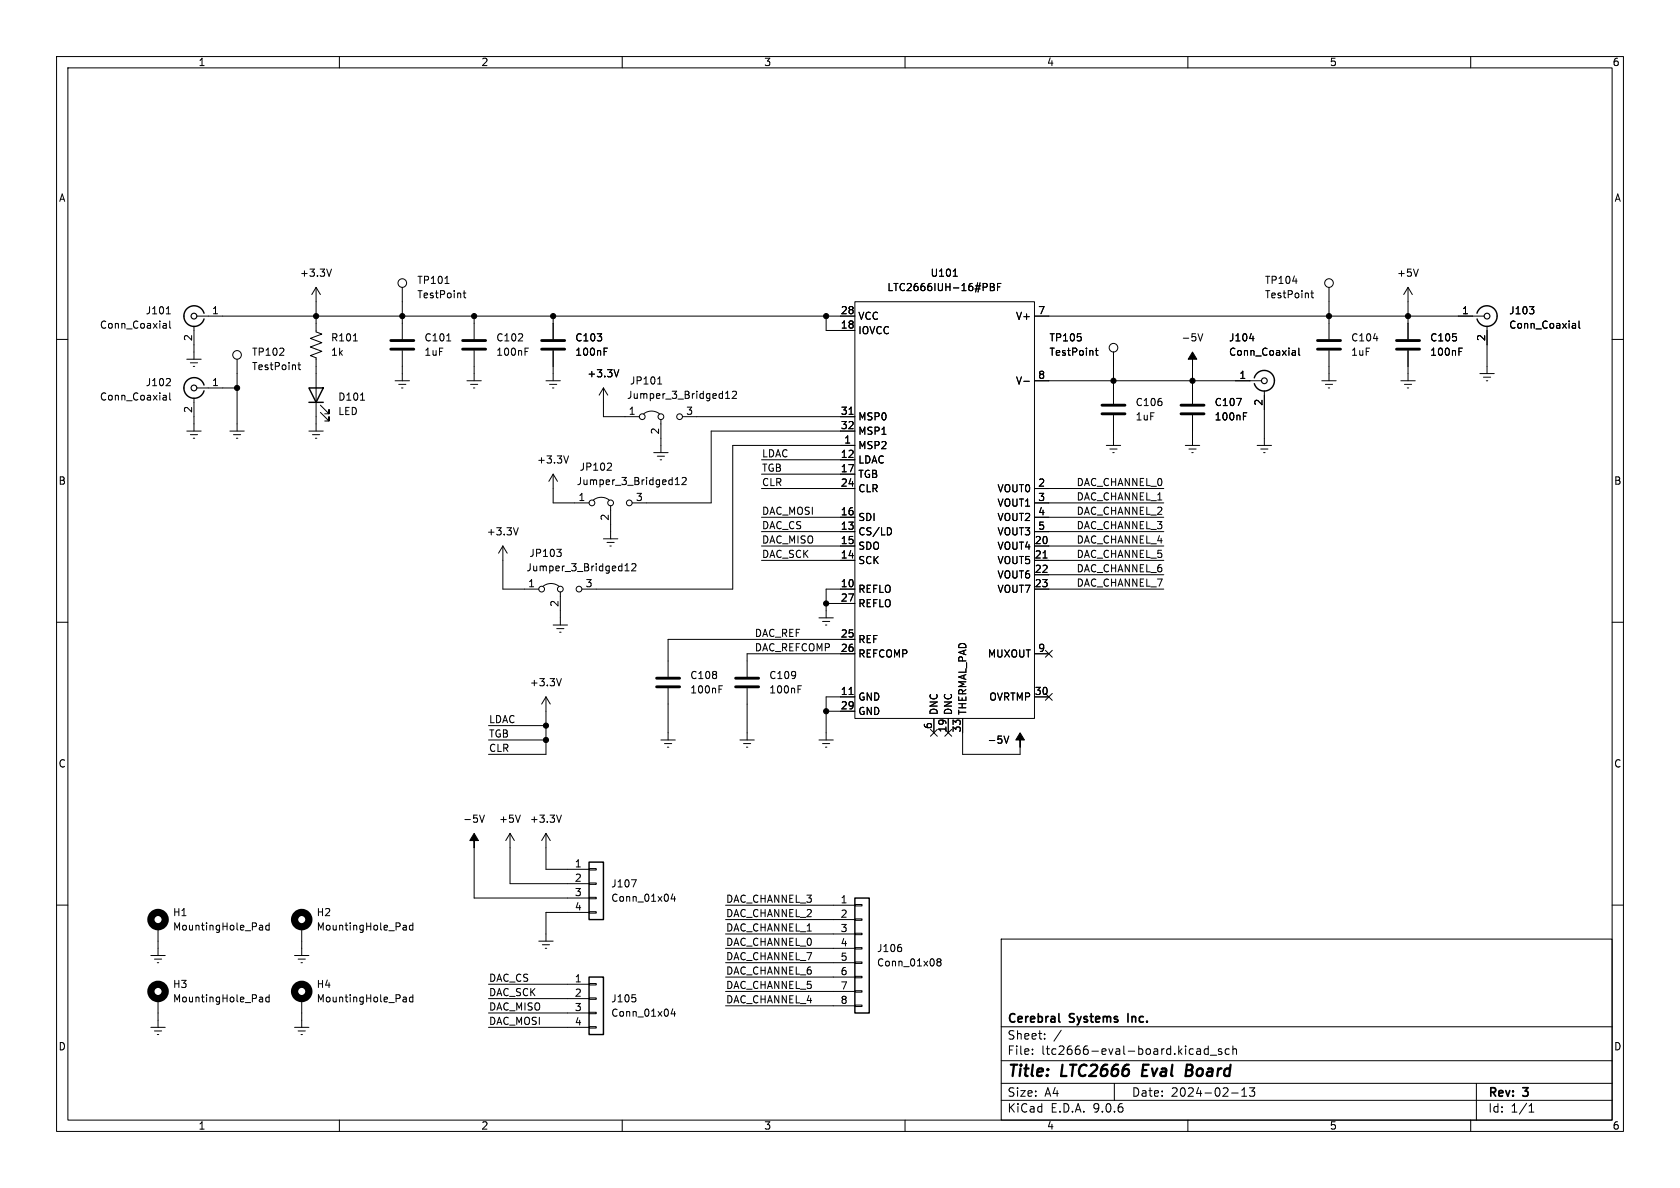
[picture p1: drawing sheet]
<svg xmlns="http://www.w3.org/2000/svg" width="297mm" height="210mm" viewBox="0 0 297 210" stroke-linecap="round" stroke-linejoin="round" font-family="sans-serif">
<g fill="none" stroke="#000" stroke-width=".18">
<path d="M10 10h277v190h-277zM12 12h273v186h-273zM60 10v2M110 10v2M160 10v2M210 10v2M260 10v2M29 57.2h.3l.1 .8M29.4 55.5h.7M29.4 58h-.4M29.4 57.5h-.4M30 56.8v1l.2 .2"/>
<path d="M34.3 57.7v5.8M34.8 55.9h116.3M55.9 50.8v7.9l1 .4-2 .7 2 .8-2 .7 2 .8-2 .8 1 .3v13M55.9 50.8l-.8 1.3M55.9 50.8l.7 1.3M58.6 47.6l-.4 1.2M71.1 50.8v9.1M78.7 50.1h.7M81.9 51.8h.5M82.1 51.4v1.1l.3 .1M83.8 55.9v4M97.8 55.9v4"/>
<path d="M146 55.9v2.5h5.1M151.1 53.3h31.8v73.7h-31.8zM168.5 48.8h.7M175.1 50.1h.4l.2 .3-.2 .3 .2 .1 .1 .3-.2 .3h-.5zM175.1 50.7h.4M176.3 50.7h.5M177 50.1h-.7v1.3M182.9 55.9h79.5M211.8 59l.4 1.3 .4-1.3M220.9 59.8h.8M228.5 49.7h.8M231.7 51.8h.5"/>
<path d="M231.9 51.4v1.1l.3 .1M234.9 50.8v9.1M242.8 59.8h.8M248.9 50.8l-.7 1.3M248.9 50.8l.8 1.3M248.9 50.8v9.1M250.7 47.6l-.4 1.2M262.9 57.7v8.3M270.4 54.2h.8l-.5 .5M271 54.8l.2 .1-.2 .5M278.1 57.2h.3l.1 .2v.6M278.5 58h-.4"/>
<path d="M278.5 57.5h-.4M279.1 56.8v1l.2 .2M10 60h2M29 69.9h.3l.1 .8M29.4 70.7h-.4M29.4 70.2h-.4M30 69.5v1l.2 .2M30 67l.1 .2v.3l-.8 .7h.8M33 76.2h2.6M33 63.5h2.6M33.7 76.8h1.2M33.7 64.1h1.2"/>
<path d="M34.2 77.5h.2M34.2 64.8h.2M34.3 70.4v5.8M34.8 68.6h7.1M40.6 76.2h2.6M41.3 76.8h1.2M41.8 77.5h.2M41.9 63.5v12.7M52.7 64.5h.4M52.8 64.1v1.1l.3 .1M54.6 76.2h2.5M55.2 76.8h1.3"/>
<path d="M55.8 77.5h.2M56.6 72.9l1.6 1.5v-.7v.7h-.8M56.6 71.6l1.6 1.6v-.8v.8h-.8M62.5 60.3h.7M63.7 70.7h.8M69.8 67.3h2.6M70.5 67.9h1.3M71 68.6h.2M71.1 62v5.3M79 60.3h.7M82.5 67.3h2.6M83.2 67.9h1.3"/>
<path d="M83.7 68.6h.2M83.8 62v5.3M92.8 62.1h.4M92.8 61.5h.6M96.5 67.3h2.6M97.2 67.9h1.2M97.7 68.6h.2M97.8 62v5.3M106.7 68.6v5.1h6.3M106.7 68.6l-.8 1.3M106.7 68.6l.7 1.3M106.8 62.1h.4"/>
<path d="M106.8 61.5h.6M109.4 65.3l-.4 1.3M113.8 73.2a2.26 2.26 0 0 1 2.8 0M116.3 67.9h.7M116.5 66.8l.1-.2v1.3M116.8 74.2v5.8M120.6 73.7h30.5M128.3 70.4h.7M128.3 69.5l.3-.3v1.2M129.5 69.3l.5-.1 .2 .3-.8 .9h.8M150.1 73.2h.7M151.1 78.7h-21.6v25.4h-26.6"/>
<path d="M151.1 76.2h-25.4v12.7h-13.9M181 67.4h1M182.9 67.3h40.1M193.6 62h.5M193.8 61.5v1.1l.3 .2M195.6 78.7h2.5M196.2 79.4h1.3M196.8 62.2v9.2M196.8 73.4v5.3M209.5 78.7h2.6M210.2 79.4h1.3M210.8 64.8v6.6"/>
<path d="M210.8 73.4v5.3M218.6 70.4h.9l-.6 1.3M219.8 73.6h.4M219.8 73h.6M222.2 78.7h2.6M222.9 79.4h1.3M223.5 69.1v9.6M228.6 62h.4v.8M229 62.7l-.4 .1M229 62.3h-.4M229.6 61.5v1.1l.2 .2M233.7 67.3h2.5"/>
<path d="M234.3 67.9h1.3M234.8 68.6h.3M234.9 62v5.3M247.6 67.3h2.6M248.3 67.9h1.3M248.8 68.6h.2M248.9 62v5.3M257.9 62.1h.4M257.9 61.5h.6M261.6 66h2.6M262.3 66.7h1.2M262.8 67.3h.2"/>
<path d="M285 60h2M88.9 96.5v7.6h6.3M88.9 96.5l-.8 1.3M88.9 96.5l.8 1.3M91.6 93.3l-.4 1.3M97.8 83.8v5.1h6.3M97.8 83.8l-.8 1.3M97.8 83.8l.8 1.3M98.4 97.1h.8l-.4 .5M99 97.6l.2 .2v.3l-.2 .3M100.5 80.6l-.4 1.3M104.9 88.4a2.26 2.26 0 0 1 2.8 0"/>
<path d="M106.7 95.3h2.5M107.3 95.9h1.3M107.8 96.5h.3M107.9 81.9l.2 .2-.1 .3-.7 .7h.8M107.9 89.4v5.9M111.7 99.8l.5-.2 .2 .4-.8 .9h.8M115.6 80h2.5M116.2 80.6h1.3M116.7 81.3h.3M119.4 85.7h.7M119.4 84.8l.3-.4v1.3M120.6 84.5l.5-.1 .2 .4-.8 .9h.8"/>
<path d="M134.6 96.5h16.5M134.6 81.3h16.5M134.6 83.8h16.5M134.6 86.4h16.5M134.6 91.4h16.5M134.6 94h16.5M134.6 99.1h16.5M157.4 93.4l.2 .4-.2 .7M182.9 96.5h22.8M182.9 86.4h22.8M182.9 91.4h22.8M182.9 94h22.8"/>
<path d="M182.9 99.1h22.8M182.9 88.9h22.8M184.4 98.6h.7M196.7 80h.3M210.7 80h.2M223.4 80h.2M10 110h2M96 103.6a2.26 2.26 0 0 1 2.8 0M97.8 110.5h2.5M98.4 111.1h1.3M98.9 111.8h.3M99.1 104.6v5.9"/>
<path d="M99.2 120l-.4 1.2M110.5 100.9h.7M110.5 100l.4-.4v1.3M144.8 109.2h2.5M145.4 109.9h1.3M145.9 110.5h.3M146 106.7h5.1M151.1 115.6h-19v4M151.1 104.1h-5.1v5.1M151.1 113h-33v6.6M182.9 104.1h22.8M182.9 115.6h2.5"/>
<path d="M182.9 101.6h22.8M184.8 115l1.2 1.2M186 115l-1.2 1.2M285 110h2M86.4 130.8h10.1M86.4 128.3h10.1M96.5 123.2l-.7 1.3M96.5 123.2l.8 1.3M96.5 123.2v10.2h-10.1M116.8 130.8h2.6M117.5 131.4h1.2M118 132.1h.2"/>
<path d="M118.1 121.7v9.1M127.1 121.8h.4M127.1 121.2h.6M130.8 130.8h2.5M131.4 131.4h1.3M132 132.1h.2M132.1 121.7v9.1M141.1 121.8h.4M141.1 121.2h.6M144.8 130.8h2.5M145.4 131.4h1.3M145.9 132.1h.3"/>
<path d="M146 125.7h5.1M150.1 122.8h.7M151.1 123.2h-5.1v7.6M164.5 128.9l1.2 1.2M165.1 127v2.5M165.7 128.9l-1.2 1.2M167 128.9l1.2 1.2M167.6 127v2.5M168.2 128.9l-1.2 1.2M170.2 127v6.4h10.1v-1.3M177.5 130.1l.4 1.3 .4-1.3M182.9 123.2h2.5"/>
<path d="M184.8 122.6l1.2 1.2M186 122.6l-1.2 1.2M83.8 149.9v8.9h20.3M84.8 144.1l.4 1.3 .4-1.3M90.2 147.3v8.9h13.9M90.2 147.3l-.8 1.3M90.2 147.3l.7 1.3M92 144.1l-.4 1.3M96.5 147.3v6.4h7.6M96.5 147.3l-.7 1.3M96.5 147.3l.8 1.3M99.2 144.1l-.4 1.3"/>
<path d="M104.1 153.5h1.3v.3h-1.3zM104.1 156.1h1.3v.2h-1.3zM104.1 158.6h1.3v.3h-1.3zM111.6 155.5h.9l-.6 1.3M118.9 158l-.3 .9h.8M119.2 158.5v.8M151.1 159.9h1.3v.2h-1.3zM10 160h2M26.7 168.9h2.5M27.3 169.5h1.3M27.8 170.2h.3M27.9 163.8v5.1"/>
<path d="M27.9 176.5v5.1M46 163.6h.4v.8M46 176.3h.4v.8M46.4 164.3l-.4 .1M46.4 163.9h-.4M46.4 177l-.4 .1M46.4 176.6h-.4M47.6 163.6h-.4l-.2 .2 .1 .5h.5M47.6 176.3h-.4l-.2 .2 .1 .5h.5M47.6 163.1v1.3M47.6 175.8v1.3M52.1 168.9h2.5"/>
<path d="M52.7 169.5h1.3M53.2 170.2h.3M53.3 163.8v5.1M53.3 176.5v5.1M71.4 163.6h.4v.8M71.4 176.3h.4v.8M71.8 164.3l-.4 .1M71.8 163.9h-.4M71.8 177l-.4 .1M71.8 176.6h-.4M73 163.6h-.4l-.2 .2 .1 .5h.5M73 163.1v1.3"/>
<path d="M73 175.8v1.3M73 176.3h-.4l-.2 .2 .1 .5h.5M86.4 174h17.7M86.4 176.5h17.7M86.4 179.1h17.7M95.2 166.4h2.6M95.9 167h1.3M96.4 167.6h.2M104.1 173.9h1.3v.2h-1.3zM104.1 176.4h1.3v.3h-1.3zM104.1 178.9h1.3v.3h-1.3zM104.1 161.2h1.3v.2h-1.3z"/>
<path d="M104.1 161.3h-7.6v5.1M111.8 175.8h.6M112.3 176.4l.1 .2-.1 .4M118.9 178.3l-.3 .9h.8M119.2 178.8v.8M128.3 160h22.8M128.3 162.6h22.8M128.3 165.1h22.8M128.3 167.6h22.8M128.3 170.2h22.8M128.3 172.7h22.8M128.3 175.3h22.8"/>
<path d="M128.3 177.8h22.8M151.1 162.4h1.3v.3h-1.3zM151.1 165h1.3v.2h-1.3zM151.1 167.5h1.3v.3h-1.3zM151.1 170.1h1.3v.2h-1.3zM151.1 172.6h1.3v.2h-1.3zM151.1 175.1h1.3v.3h-1.3zM151.1 177.7h1.3v.2h-1.3zM159.3 167.5l.1 .2-.1 .5M165.9 170l-.3-.2 .3-.3h.2l.3 .2-.3 .3M165.9 170l-.3 .3 .1 .3 .2 .2 .3-.1 .2-.2v-.2l-.3-.3M165.9 170h.2"/>
<path d="M177 166h108v32h-108zM285 160h2M26.7 181.6h2.5M27.3 182.2h1.3M27.8 182.9h.3M52.1 181.6h2.5M52.7 182.2h1.3M53.2 182.9h.3M60 198v2M86.4 181.6h17.7M104.1 181.5h1.3v.2h-1.3zM110 198v2"/>
<path d="M160 198v2M177 194.5h108M177 191.5h108M177 187.5h108M177 181.5h108M182.5 186.3v.1M182.5 185.5v.1M184.7 183.6v.1M184.7 182.8v.1M187.6 182.1l-1.3 2M197 191.5v3M210 198v2"/>
<path d="M211.7 185.4h.3l.2 .2v.8M212.2 186.3l-.5 .1M212.2 185.8h-.5M213.6 185.5l-.4-.1-.3 .3v.4l.1 .2h.6M213.6 184.9v1.5M214 186.5h1.1M216 185.5l-.4-.1-.2 .2 .1 .2 .5 .2v.3h-.6M217.3 185.5l-.4-.1-.3 .3v.4l.1 .2h.6M217.7 193.2h1.2M218 185.5l.2-.1 .3 .1 .1 .9M218 184.9v1.5M219.5 193.8h.9"/>
<path d="M219.5 192.7l.5-.4v1.5M220.9 192.3h.9l-.5 .6 .4 .1v.7l-.2 .1h-.4l-.2-.1M260 198v2M261 191.5v6.5M270.3 196.6h.9M270.3 195.5l.4-.4v1.5"/>
<circle cx="71.1" cy="50" r=".76"/>
<circle cx="234.9" cy="50" r=".76"/>
<circle cx="41.9" cy="62.7" r=".76"/>
<circle cx="113.5" cy="73.7" r=".51"/>
<circle cx="116.8" cy="73.7" r=".51"/>
<circle cx="120.1" cy="73.7" r=".51"/>
<circle cx="196.8" cy="61.5" r=".76"/>
<circle cx="104.6" cy="88.9" r=".51"/>
<circle cx="108" cy="88.9" r=".51"/>
<circle cx="111.3" cy="88.9" r=".51"/>
<circle cx="95.8" cy="104.1" r=".51"/>
<circle cx="99.1" cy="104.1" r=".51"/>
<circle cx="102.4" cy="104.1" r=".51"/>
</g>
<path d="M202.1 188.2l-.2 2h.9M209.7 189.2h.7M210.4 189.2l.3 .1M210.5 188.2h-.7l-.2 2 1-.1M210.6 189.1l-.2 .1" fill="none" stroke="#000" stroke-width=".4"/>
<path d="M187.2 179.2v1.3l.2 .2M199.4 179.2v1.5" fill="none" stroke="#000" stroke-width=".3"/>
<g fill="#000" stroke="#000" stroke-width=".18">
<path d="M210.8 62.2l.8 1.3h-.8v1.3v-1.3h-.7zM180.3 129.5l.8 1.3h-.8v1.3v-1.3h-.7zM83.8 147.3l.8 1.3h-.8v1.3v-1.3h-.7z"/>
<circle cx="55.9" cy="55.9" r=".46"/>
<circle cx="71.1" cy="55.9" r=".46"/>
<circle cx="83.8" cy="55.9" r=".46"/>
<circle cx="97.8" cy="55.9" r=".46"/>
<circle cx="146" cy="55.9" r=".46"/>
<circle cx="234.9" cy="55.9" r=".46"/>
<circle cx="248.9" cy="55.9" r=".46"/>
<circle cx="41.9" cy="68.6" r=".46"/>
<circle cx="196.8" cy="67.3" r=".46"/>
<circle cx="210.8" cy="67.3" r=".46"/>
<circle cx="146" cy="106.7" r=".46"/>
<circle cx="96.5" cy="128.3" r=".46"/>
<circle cx="96.5" cy="130.8" r=".46"/>
<circle cx="146" cy="125.7" r=".46"/>
</g>
<path d="M36.1 55.4a1.81 1.81 0 0 0-2.8-1 1.81 1.81 0 0 0 0 3 1.81 1.81 0 0 0 2.8-1M261.1 55.4a1.82 1.82 0 0 1 2-1.3 1.82 1.82 0 0 1 1.6 1.8M264.7 55.9a1.81 1.81 0 0 1-1.6 1.8 1.81 1.81 0 0 1-2-1.3M36.1 68.1a1.81 1.81 0 0 0-2.8-1 1.81 1.81 0 0 0 0 3 1.81 1.81 0 0 0 2.8-1M54.6 68.6h2.5l-1.2 2.5zM54.6 71.1h2.5M221.7 66.8a1.81 1.81 0 0 1 2.8-1 1.81 1.81 0 0 1 0 3 1.81 1.81 0 0 1-2.7-1M104.1 152.4h2.6v10.2h-2.6zM151.1 158.8h2.6v20.3h-2.6zM104.1 172.7h2.6v10.2h-2.6z" fill="none" stroke="#000" stroke-width=".25"/>
<g fill="none" stroke="#000" stroke-width=".51">
<path d="M69.1 60.2h4.1M69.1 61.7h4.1M81.8 60.2h4.1M81.8 61.7h4.1M95.8 60.2h4M95.8 61.7h4M194.8 71.6h4.1M194.8 73.2h4.1M208.8 71.6h4.1M208.8 73.2h4.1M232.9 60.2h4.1M232.9 61.7h4.1"/>
<path d="M246.9 60.2h4.1M246.9 61.7h4.1M116.1 119.9h4M130 119.9h4.1M116.1 121.4h4M130 121.4h4.1"/>
</g>
<g fill="none" stroke="#000" stroke-width="1.3">
<circle cx="27.9" cy="162.6" r="1.27"/>
<circle cx="27.9" cy="175.3" r="1.27"/>
<circle cx="53.3" cy="162.6" r="1.27"/>
<circle cx="53.3" cy="175.3" r="1.27"/>
</g>
<g fill="none" stroke="#000" stroke-width=".2">
<circle cx="34.3" cy="55.9" r=".51"/>
<circle cx="262.9" cy="55.9" r=".51"/>
<circle cx="34.3" cy="68.6" r=".51"/>
<circle cx="223.5" cy="67.3" r=".51"/>
</g>
<g font-size="2.8">
<text x="178" y="190.9">Title:</text>
<text x="187.7" y="190.9">LTC2666</text>
<text x="202.7" y="190.9">Eval</text>
<text x="211.3" y="190.9">Board</text>
</g>
<g font-size="2.1">
<text x="178" y="184">Sheet:</text>
<text x="178" y="181.2">Cerebral</text>
<text x="189.2" y="181.2">Systems</text>
<text x="200.1" y="181.2">Inc.</text>
<text x="178" y="186.7">File:</text>
<text x="184.1" y="186.7">ltc2666-eval-board.kicad_sch</text>
<text x="178" y="196.9">KiCad</text>
<text x="178" y="194.1">Size:</text>
<text x="184.7" y="194.1">A4</text>
<text x="185.7" y="196.9">E.D.A.</text>
<text x="193.3" y="196.9">9.0.6</text>
<text x="200" y="194.1">Date:</text>
<text x="207" y="194.1">2024-02-13</text>
<text x="263" y="194.3">Rev:</text>
<text x="263" y="196.9">Id:</text>
<text x="267.1" y="196.9">1/1</text>
<text x="269.4" y="194.3">3</text>
</g>
<g font-size="1.8">
<text x="35" y="11.9">1</text>
<text x="85" y="11.9">2</text>
<text x="135" y="11.9">3</text>
<text x="185" y="11.9">4</text>
<text x="235" y="11.9">5</text>
<text x="285" y="11.9">6</text>
<text x="10.3" y="35.9">A</text>
<text x="285.3" y="35.9">A</text>
<text x="52.9" y="49.1">+3.3V</text>
<text x="73.7" y="50.4">TP101</text>
<text x="73.7" y="52.9">TestPoint</text>
<text x="156.8" y="51.7">LTC2666IUH-16#PBF</text>
<text x="164.4" y="49.1">U101</text>
<text x="223.5" y="50.4">TP104</text>
<text x="223.5" y="52.9">TestPoint</text>
<text x="246.9" y="49.1">+5V</text>
<text x="17.6" y="58.3">Conn_Coaxial</text>
<text x="25.7" y="55.8">J101</text>
<text x="37.4" y="55.6">1</text>
<text x="148.5" y="55.6">28</text>
<text x="148.5" y="58.2">18</text>
<text x="151.6" y="56.7">VCC</text>
<text x="151.6" y="59.3">IOVCC</text>
<text x="179.5" y="56.7">V+</text>
<text x="183.4" y="55.6">7</text>
<text x="258.4" y="55.6">1</text>
<text x="266.7" y="55.8">J103</text>
<text x="266.7" y="58.3">Conn_Coaxial</text>
<text x="34" y="60.4" transform="rotate(-90 34 60.4)">2</text>
<text x="44.5" y="63.1">TP102</text>
<text x="44.5" y="65.6">TestPoint</text>
<text x="58.4" y="60.6">R101</text>
<text x="58.4" y="63.1">1k</text>
<text x="74.9" y="60.6">C101</text>
<text x="74.9" y="63.1">1uF</text>
<text x="87.6" y="60.6">C102</text>
<text x="87.6" y="63.1">100nF</text>
<text x="101.6" y="60.6">C103</text>
<text x="101.6" y="63.1">100nF</text>
<text x="185.4" y="60.6">TP105</text>
<text x="185.4" y="63.1">TestPoint</text>
<text x="208.8" y="60.6">-5V</text>
<text x="217.2" y="60.6">J104</text>
<text x="217.2" y="63.1">Conn_Coaxial</text>
<text x="238.8" y="60.6">C104</text>
<text x="238.8" y="63.1">1uF</text>
<text x="252.7" y="60.6">C105</text>
<text x="252.7" y="63.1">100nF</text>
<text x="262.6" y="60.4" transform="rotate(-90 262.6 60.4)">2</text>
<text x="17.6" y="71">Conn_Coaxial</text>
<text x="25.7" y="68.5">J102</text>
<text x="37.4" y="68.3">1</text>
<text x="59.7" y="71">D101</text>
<text x="103.7" y="66.9">+3.3V</text>
<text x="110.8" y="70.7">Jumper_3_Bridged12</text>
<text x="111.3" y="68.2">JP101</text>
<text x="179.5" y="68.2">V-</text>
<text x="183.4" y="67.1">8</text>
<text x="200.7" y="72">C106</text>
<text x="214.6" y="72">C107</text>
<text x="219" y="67.1">1</text>
<text x="223.3" y="71.8" transform="rotate(-90 223.3 71.8)">2</text>
<text x="34" y="73.1" transform="rotate(-90 34 73.1)">2</text>
<text x="59.7" y="73.6">LED</text>
<text x="111.1" y="73.4">1</text>
<text x="116.6" y="76.9" transform="rotate(-90 116.6 76.9)">2</text>
<text x="121.2" y="73.4">3</text>
<text x="148.5" y="73.4">31</text>
<text x="148.5" y="75.9">32</text>
<text x="151.6" y="74.5">MSP0</text>
<text x="151.6" y="77.1">MSP1</text>
<text x="200.7" y="74.5">1uF</text>
<text x="214.6" y="74.5">100nF</text>
<text x="94.8" y="82.1">+3.3V</text>
<text x="102.4" y="83.4">JP102</text>
<text x="134.6" y="83.5">TGB</text>
<text x="134.6" y="80.9">LDAC</text>
<text x="148.5" y="81">12</text>
<text x="148.5" y="83.6">17</text>
<text x="149.2" y="78.5">1</text>
<text x="151.6" y="79.6">MSP2</text>
<text x="151.6" y="82.1">LDAC</text>
<text x="10.3" y="85.9">B</text>
<text x="101.9" y="86">Jumper_3_Bridged12</text>
<text x="102.2" y="88.6">1</text>
<text x="112.3" y="88.6">3</text>
<text x="134.6" y="86">CLR</text>
<text x="148.5" y="86.1">24</text>
<text x="151.6" y="84.7">TGB</text>
<text x="151.6" y="87.2">CLR</text>
<text x="176.2" y="87.2">VOUT0</text>
<text x="176.2" y="89.8">VOUT1</text>
<text x="183.4" y="86.1">2</text>
<text x="183.4" y="88.6">3</text>
<text x="190.2" y="86">DAC_CHANNEL_0</text>
<text x="190.2" y="88.6">DAC_CHANNEL_1</text>
<text x="285.3" y="85.9">B</text>
<text x="86" y="94.8">+3.3V</text>
<text x="107.7" y="92.1" transform="rotate(-90 107.7 92.1)">2</text>
<text x="134.6" y="91.1">DAC_MOSI</text>
<text x="134.6" y="93.6">DAC_CS</text>
<text x="148.5" y="91.2">16</text>
<text x="148.5" y="93.7">13</text>
<text x="151.6" y="92.3">SDI</text>
<text x="151.6" y="94.8">CS/LD</text>
<text x="176.2" y="92.3">VOUT2</text>
<text x="176.2" y="94.8">VOUT3</text>
<text x="183.4" y="91.2">4</text>
<text x="183.4" y="93.7">5</text>
<text x="190.2" y="93.6">DAC_CHANNEL_3</text>
<text x="190.2" y="91.1">DAC_CHANNEL_2</text>
<text x="93" y="101.2">Jumper_3_Bridged12</text>
<text x="93.5" y="98.7">JP103</text>
<text x="134.6" y="98.7">DAC_SCK</text>
<text x="134.6" y="96.2">DAC_MISO</text>
<text x="148.5" y="96.3">15</text>
<text x="148.5" y="98.8">14</text>
<text x="151.6" y="97.4">SDO</text>
<text x="151.6" y="99.9">SCK</text>
<text x="176.2" y="97.4">VOUT4</text>
<text x="176.2" y="99.9">VOUT5</text>
<text x="182.8" y="96.3">20</text>
<text x="182.8" y="98.8">21</text>
<text x="182.8" y="101.3">22</text>
<text x="190.2" y="98.7">DAC_CHANNEL_5</text>
<text x="190.2" y="96.2">DAC_CHANNEL_4</text>
<text x="190.2" y="101.3">DAC_CHANNEL_6</text>
<text x="93.3" y="103.9">1</text>
<text x="98.8" y="107.4" transform="rotate(-90 98.8 107.4)">2</text>
<text x="103.4" y="103.9">3</text>
<text x="148.5" y="103.9">10</text>
<text x="148.5" y="106.4">27</text>
<text x="151.6" y="105">REFLO</text>
<text x="151.6" y="107.5">REFLO</text>
<text x="176.2" y="102.5">VOUT6</text>
<text x="176.2" y="105">VOUT7</text>
<text x="182.8" y="103.9">23</text>
<text x="190.2" y="103.8">DAC_CHANNEL_7</text>
<text x="133.3" y="112.7">DAC_REF</text>
<text x="148.5" y="112.8">25</text>
<text x="151.6" y="113.9">REF</text>
<text x="133.3" y="115.2">DAC_REFCOMP</text>
<text x="148.5" y="115.3">26</text>
<text x="151.6" y="116.4">REFCOMP</text>
<text x="174.5" y="116.4">MUXOUT</text>
<text x="183.4" y="115.3">9</text>
<text x="93.6" y="121.5">+3.3V</text>
<text x="121.9" y="120.2">C108</text>
<text x="121.9" y="122.8">100nF</text>
<text x="135.9" y="120.2">C109</text>
<text x="135.9" y="122.8">100nF</text>
<text x="148.5" y="122.9">11</text>
<text x="148.5" y="125.5">29</text>
<text x="151.6" y="124.1">GND</text>
<text x="174.8" y="124.1">OVRTMP</text>
<text x="182.8" y="122.9">30</text>
<text x="86.4" y="130.5">TGB</text>
<text x="86.4" y="127.9">LDAC</text>
<text x="151.6" y="126.6">GND</text>
<text x="164.8" y="129" transform="rotate(-90 164.8 129)">6</text>
<text x="166" y="126.5" transform="rotate(-90 166 126.5)">DNC</text>
<text x="167.4" y="129.6" transform="rotate(-90 167.4 129.6)">19</text>
<text x="168.5" y="126.5" transform="rotate(-90 168.5 126.5)">DNC</text>
<text x="169.9" y="129.6" transform="rotate(-90 169.9 129.6)">33</text>
<text x="171" y="126.5" transform="rotate(-90 171 126.5)">THERMAL_PAD</text>
<text x="174.5" y="131.7">-5V</text>
<text x="10.3" y="135.9">C</text>
<text x="86.4" y="133">CLR</text>
<text x="285.3" y="135.9">C</text>
<text x="81.8" y="145.6">-5V</text>
<text x="88.1" y="145.6">+5V</text>
<text x="93.6" y="145.6">+3.3V</text>
<text x="101.5" y="153.4">1</text>
<text x="101.5" y="156">2</text>
<text x="101.5" y="158.5">3</text>
<text x="101.5" y="161">4</text>
<text x="108" y="157.1">J107</text>
<text x="108" y="159.6">Conn_01x04</text>
<text x="128.3" y="159.7">DAC_CHANNEL_3</text>
<text x="148.5" y="159.8">1</text>
<text x="30.5" y="162.2">H1</text>
<text x="30.5" y="164.7">MountingHole_Pad</text>
<text x="55.9" y="162.2">H2</text>
<text x="55.9" y="164.7">MountingHole_Pad</text>
<text x="128.3" y="167.3">DAC_CHANNEL_0</text>
<text x="128.3" y="164.8">DAC_CHANNEL_1</text>
<text x="128.3" y="162.2">DAC_CHANNEL_2</text>
<text x="148.5" y="162.3">2</text>
<text x="148.5" y="164.8">3</text>
<text x="148.5" y="167.4">4</text>
<text x="86.4" y="173.6">DAC_CS</text>
<text x="101.5" y="173.7">1</text>
<text x="128.3" y="169.8">DAC_CHANNEL_7</text>
<text x="128.3" y="172.4">DAC_CHANNEL_6</text>
<text x="148.5" y="169.9">5</text>
<text x="148.5" y="172.5">6</text>
<text x="154.9" y="168.5">J106</text>
<text x="154.9" y="171">Conn_01x08</text>
<text x="30.5" y="174.9">H3</text>
<text x="30.5" y="177.4">MountingHole_Pad</text>
<text x="55.9" y="174.9">H4</text>
<text x="55.9" y="177.4">MountingHole_Pad</text>
<text x="86.4" y="176.2">DAC_SCK</text>
<text x="86.4" y="178.7">DAC_MISO</text>
<text x="101.5" y="176.3">2</text>
<text x="101.5" y="178.8">3</text>
<text x="108" y="177.4">J105</text>
<text x="108" y="179.9">Conn_01x04</text>
<text x="128.3" y="177.5">DAC_CHANNEL_4</text>
<text x="128.3" y="174.9">DAC_CHANNEL_5</text>
<text x="148.5" y="175">7</text>
<text x="148.5" y="177.5">8</text>
<text x="10.3" y="185.9">D</text>
<text x="86.4" y="181.3">DAC_MOSI</text>
<text x="101.5" y="181.4">4</text>
<text x="285.3" y="185.9">D</text>
<text x="35" y="199.9">1</text>
<text x="85" y="199.9">2</text>
<text x="135" y="199.9">3</text>
<text x="185" y="199.9">4</text>
<text x="235" y="199.9">5</text>
<text x="285" y="199.9">6</text>
</g>
</svg>
